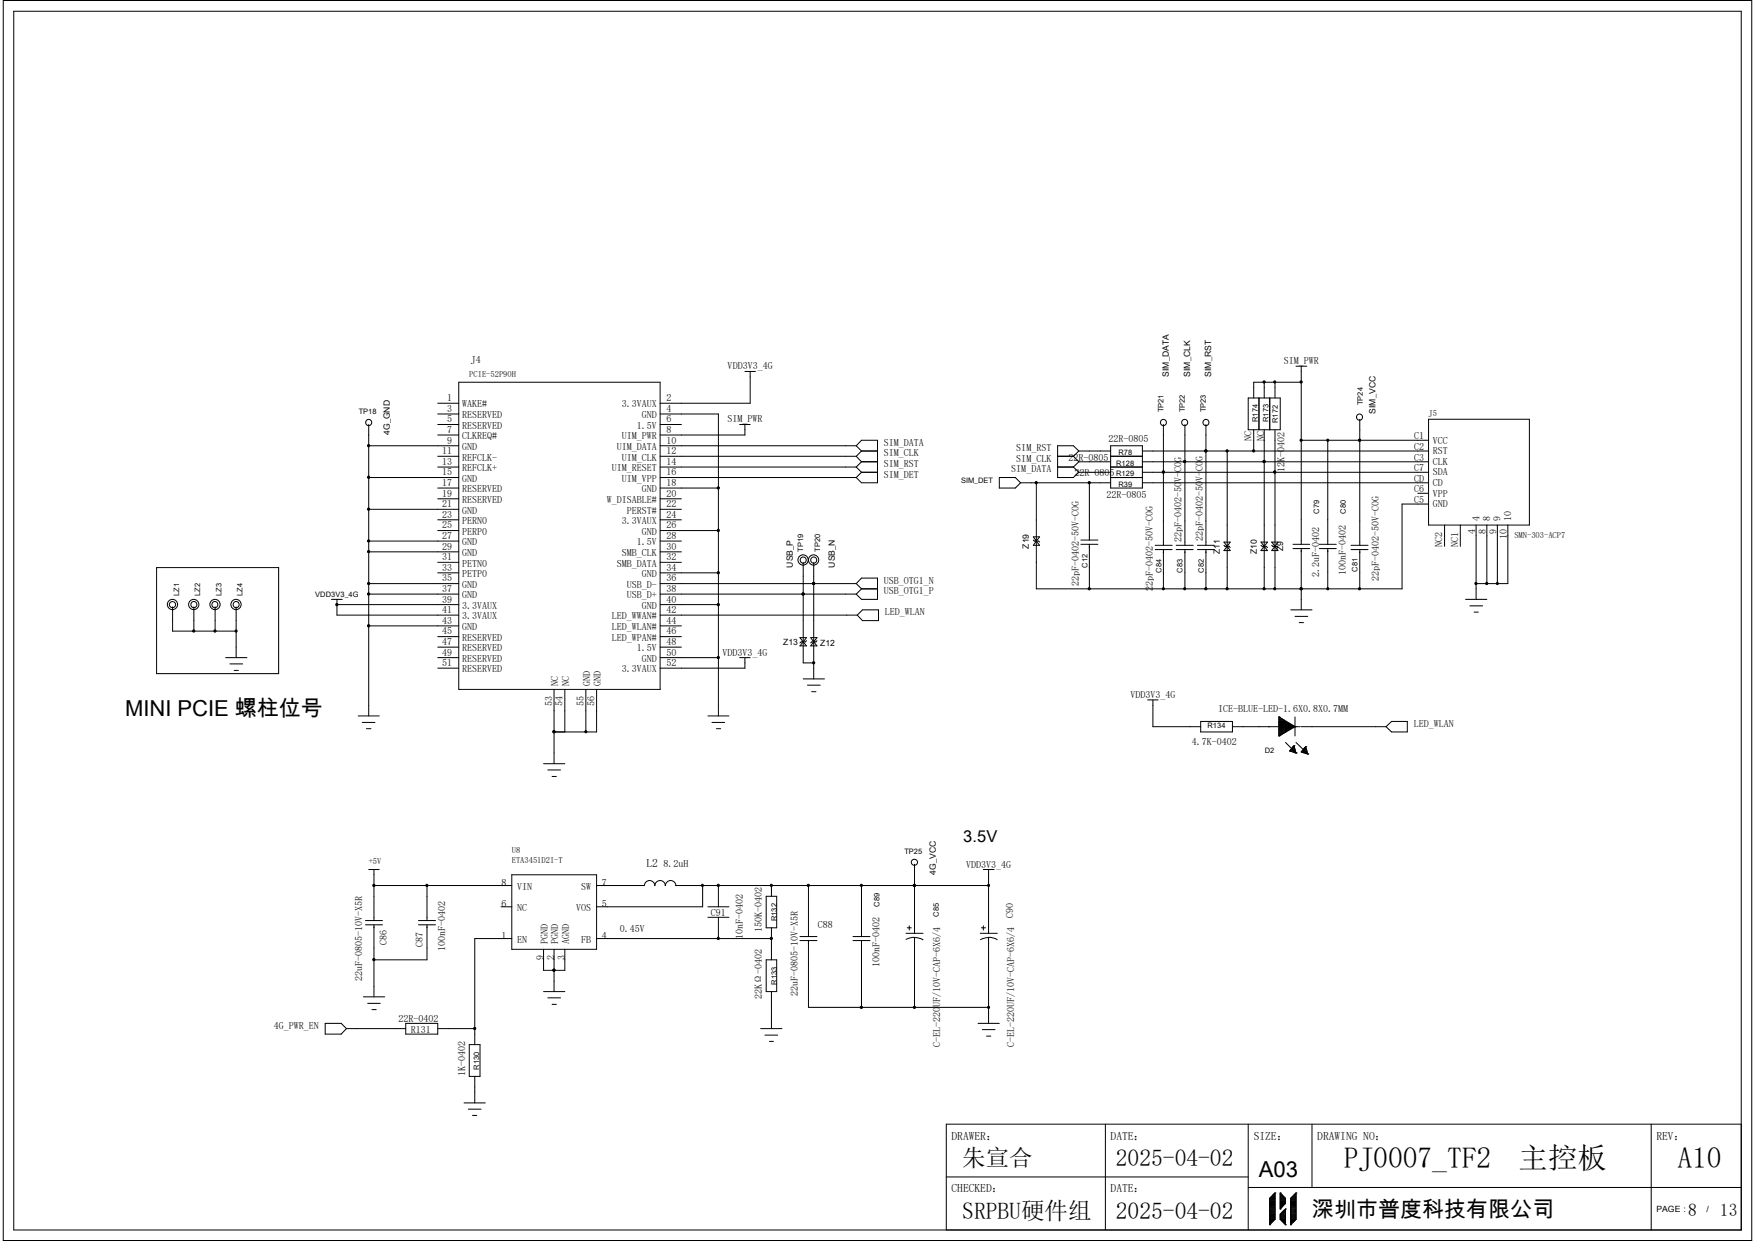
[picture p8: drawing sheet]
<svg xmlns="http://www.w3.org/2000/svg" width="297mm" height="210mm" viewBox="0 0 297 210" stroke-linecap="round" stroke-linejoin="round" font-family="sans-serif">
<g fill="none" stroke="#000" stroke-width=".17">
<path d="M.6 .1h295.9v209.8h-295.9zM2.3 1.9h292.4v206.3h-292.4zM62.4 75.4h15.2M62.4 71.8v49.4M74.1 68.2h3.5M74.1 70.1h3.5M74.1 71.8h3.5M74.1 73.6h3.5M74.1 77.2h3.5M74.1 79h3.5M77.6 64.7h34.1v52h-34.1zM111.7 70.1h9.9v51.1"/>
<path d="M111.7 71.8h3.6M111.7 75.4h33.2M111.7 77.2h33.2M111.7 79h33.2M125.2 71.8h1.8M126.1 71.8v1.8h-14.4M126.1 62.9h1.7M127 62.9v5.3h-15.3M144.9 75.4l.9-.9h2.7v7.2h-2.7l-.9-.9M144.9 75.4l.9 .9M144.9 77.2l.9 .9M144.9 79l.9 .9"/>
<path d="M145.8 76.3h2.7M145.8 78.1h2.7M145.8 79.9h2.7M145.8 76.3l-.9 .9M145.8 78.1l-.9 .9M145.8 79.9l-.9 .9M179 77.2h2.7M179 79h2.7M181.7 77.2l.9 .9M181.7 79l.9 .9M182.6 76.3l-.9-.9h-2.7v5.4h2.7l.9-.9M182.6 76.3h5.4"/>
<path d="M182.6 78.1h5.4M182.6 79.9h5.4M182.6 76.3l-.9 .9M182.6 78.1l-.9 .9M188 75.4h5.3v7.2h-5.3zM188 77.2h5.3M188 79h5.3M193.3 76.3h48.5M193.3 78.1h48.5M193.3 79.9h48.5M196.9 79.9h.1M196.9 71.8v20.5"/>
<path d="M200.5 78.1h.1M200.5 71.8v20.5M204.1 76.3h.1M204.1 71.8v20.5M207.7 76.3v23.4M211.2 67.4h5.5v5.3h-5.5zM212.2 72.7v3.6M213.1 67.4v5.3M214 78.1h.1M214 64.7v2.7M214 72.7v27M214.9 67.4v5.3"/>
<path d="M215.8 79.9h.1M215.8 64.7v2.7M215.8 72.7v27M219.3 62h1.8M220.2 64.7h-8v2.7M220.2 62v30.1M220.2 74.5h21.6M224.7 74.5v17.6M230.1 74.5h.1M230.1 71v21.3M241.8 71h17v17.9h-17zM26.5 96.1h20.7v17.9h-20.7z"/>
<path d="M62.4 80.8h15.2M62.4 86.2h15.2M62.4 91.6h15.2M62.4 93.4h15.2M62.4 98.8h15.2M74.1 82.6h3.5M74.1 84.4h3.5M74.1 88h3.5M74.1 89.8h3.5M74.1 95.2h3.5M74.1 96.9h3.5M111.7 80.8h33.2"/>
<path d="M111.7 82.6h9.9M111.7 84.4h3.6M111.7 86.2h3.6M111.7 88h3.6M111.7 89.8h9.9M111.7 91.6h3.6M111.7 93.4h3.6M111.7 95.2h3.6M111.7 96.9h9.9M111.7 98.8h33.2M135.9 95.2v17h1.8M137.7 98.8h.1"/>
<path d="M137.7 95.2v19.7M144.9 98.8l.9 .9M144.9 98.8l.9-1h2.7v3.6h-2.7l-.9-.9M145.8 99.7h2.7M145.8 99.7l-.9 .8M169.1 80.8h2.7l.9 .9-.9 .9h-2.7zM172.7 81.7h15.3M174.9 91.4l.1 .2h.8l.1 .1M174.9 90.8h1l-.5 .8zM175.4 91.6l.5 .7h-1zM175.4 81.7v18h61.9v-14.4h4.5M182.9 92.1h2.9"/>
<path d="M182.9 91.4h2.9M184.4 81.7v9.7M184.4 92.1v7.6M188 80.8h5.3M193.3 81.7h48.5M195.5 92.3h2.9M195.5 93h2.9M196.9 93v6.7M199.1 92.3h2.8M199.1 93h2.8M200.5 93v6.7M202.6 92.3h2.9"/>
<path d="M202.6 93h2.9M204.1 93v6.7M207.1 91.7h1.1l-.5 .8zM207.1 92.3l.2 .2h.7l.2 .2M207.7 92.5l.5 .7h-1.1zM213.4 91.7h1.1l-1.1 1.5h1.1zM213.4 92.3l.2 .2h.7l.2 .2M215.2 91.7h1.1l-.5 .8zM215.2 92.3l.2 .2h.7l.2 .2M215.8 92.5l.5 .7h-1.1zM218.8 92.1h2.9M218.8 92.8h2.9"/>
<path d="M220.2 99.7h.1M220.2 92.8v10.4M223.3 92.1h2.8M223.3 92.8h2.8M224.7 92.8v6.9M228.6 92.3h2.9M228.6 93h2.9M230.1 93v6.7M239.9 83.5h1.9M244.5 88.9v3.6M247.1 88.9v3.6M249.8 88.9v12.5"/>
<path d="M251.6 88.9v9.9M253.4 88.9v9.9M255.2 88.9v9.9h-5.4M29.2 102.7v4.1h10.8M32.8 102.7v4.1M36.4 102.7v4.1M38.2 111.3h3.6M38.9 112.4h2.2M39.6 113.5h.7M40 102.7v8.6M56.1 101.4h1.8M57 102.3h.1"/>
<path d="M57 102.3h20.6M57 101.4v2.7h20.6M62.4 100.5h15.2M62.4 105.9h15.2M74.1 107.7h3.5M74.1 109.5h3.5M74.1 111.3h3.5M74.1 113.1h3.5M93.8 116.7v12.5M95.6 116.7v7.2M99.1 116.7v7.2M101 116.7v7.2h-7.2"/>
<path d="M111.7 100.5h33.2M111.7 102.3h9.9M111.7 104.1h33.4M111.7 105.9h3.6M111.7 107.7h3.6M111.7 109.5h3.6M111.7 111.3h9.9M125.2 111.3h1.8M126.1 111.3v1.8h-14.4M135.4 107.9h1.1l-.6 .7zM135.9 100.5h.1M135.9 108.6l.6 .7h-1.1z"/>
<path d="M135.9 114.9h3.6M136.5 108.4l-.2 .2h-.7l-.2 .2M136.7 116h2.1M137.2 107.9h1.1l-.6 .7zM137.4 117.1h.7M137.7 112.2h.1M137.7 108.6l.6 .7h-1.1zM138.3 108.4l-.2 .2h-.7l-.2 .2M146 103.2h2.7v1.8h-2.7l-.9-.9zM194.2 118.4h1.8M195.1 118.4v4.6h8.1M218.4 103.2h3.6"/>
<path d="M219.2 104.3h2.1M219.9 105.4h.7M248 101.4h3.6M248.8 102.5h2.1M249.5 103.6h.7M60.6 121.2h3.6M61.3 122.3h2.2M62 123.3h.8M92 129.2h3.6M92.7 130.3h2.2M93.4 131.4h.7M93.8 123.9h.1"/>
<path d="M119.8 121.2h3.6M120.5 122.3h2.1M121.2 123.3h.8M203.2 122.1h5.4v1.8h-5.4zM208.6 123h11.4M216.5 121.3h.1M216.5 124.5h.1M216.5 121.9h.8v2.1h-.8M216.5 122.1h1.2M216.5 123.9h1.2M216.5 121.3v3.2M216.5 121.3l2.7 1.7"/>
<path d="M216.5 122.8h2.3M216.5 122.6h2.1M216.5 122.4h1.8v1.1h-1.8M216.5 122.3h1.4M216.5 121.7h.5M216.5 121.5h.2M216.5 124.4h.3M216.5 124.2h.6M216.5 123.7h1.5M216.5 123.3h2.1M216.5 123.1h2.4M216.7 121.5v3"/>
<path d="M216.8 121.6v2.8M217 121.7v2.5M217.2 121.8v2.3M217.6 122v1.9M217.6 125.6l1.7 1.8M217.7 122.1v1.7M217.9 122.2v1.5M218.1 122.3v1.3M218.3 127.1h.1M218.3 127.1l1 .3M218.3 127.1h.9M218.4 126.9h.8"/>
<path d="M218.4 122.5v.9M218.4 126.8v.4M218.6 126.7h.5M218.6 122.6v.7M218.6 126.6v.6M218.7 126.5h.4M218.8 122.7v.4M218.8 126.4v.9h.4M218.8 126.4l-.5 .7M218.8 126.4h.2M219 126.2h.1M219 122.9v.2"/>
<path d="M219 126.2v1.1M219 126.2l-.2 .2M219 126.2l.3 1.2M219.2 123h.1M219.2 121.3v3.2M219.2 126.8v.6M219.2 123l-2.7 1.5M219.3 127.4h.1M219.3 125.6l1.8 1.8M220.2 127.3h.1M220.2 123h14.4M220.2 127.3h1"/>
<path d="M220.2 127.3l1.1 .3M220.4 127.1h.7M220.4 127v.3M220.5 126.9h.6M220.6 126.8v.6M220.6 126.7h.4M220.8 126.5h.2M220.8 126.5l-.6 .8M220.8 126.5v.9h.4M221 126.4h.1M221 126.4l-.2 .1M221 126.4l.3 1.2"/>
<path d="M221 126.4v1.1M221.1 127v.6M221.3 127.6h.1M234.6 123l.9-.9h2.7v1.8h-2.7zM61.8 155.8h2.9M61.8 156.5h2.9M62.4 147.2h1.8M63.3 149.9h23.3M63.3 147.2v8.6M63.3 156.5v12.2M70.8 155.8h2.9M70.8 156.5h2.9"/>
<path d="M72.3 149.9v5.9M72.3 156.5v5.9h-9M84.8 153.5h1.8M86.6 148h14.4v12.7h-14.4zM86.6 158.8h-6.3v18M101 158.8h29.6M101 149.9h8M110.8 149.9a.89 .89 0 0 0-.9-.9 .89 .89 0 0 0-.8 .9M112.6 149.9a.89 .89 0 0 0-.9-.9 .89 .89 0 0 0-.9 .9M118.9 149.9v3.6h-17.9M119.8 153.5h3.6M119.8 155.2h3.6"/>
<path d="M121.6 158.8h.1M121.6 149.9h.1M121.6 149.9v3.6M121.6 155.2v3.6M129.7 151.7h1.7v5.3h-1.7zM130.6 149.9h.1M130.6 158.8h.1M130.6 149.9v1.8M130.6 157v5.4M135.4 158.5h2.9M135.4 159.2h2.9M136.8 149.9v8.6"/>
<path d="M136.8 159.2v11.3h30.5M144.4 158.5h2.8M144.4 159.2h2.8M145.8 149.9v8.6M145.8 159.2v11.3M153.3 157.9h2.9M153.5 157h.7M153.9 156.7v.7M154.8 158.7v-.1l-.8 .1-.7 .3M154.8 149.9h.1M154.8 146.3v11.6M156.2 159l-.7-.3h-.7v11.8"/>
<path d="M165.9 157.9h2.9M166.1 157h.7M166.4 156.7v.7M166.4 147.2h1.8M167.3 158.6l.7 .1 .7 .3M167.3 149.9h-52.9a.89 .89 0 0 0-.9-.9 .89 .89 0 0 0-.9 .9M167.3 158.7h-.7l-.7 .3M167.3 147.2v10.7M167.3 158.7v14.5M55 173.2h2.7l.9 .9-.9 .9h-2.7zM58.6 174.1h10.1M61.5 168.7h3.6"/>
<path d="M62.2 169.8h2.1M62.9 170.9h.8M68.7 173.2h5.4v1.8h-5.4zM74.1 174.1h6.2M79.4 176.8h1.8v5.4h-1.8zM92 160.7v3.5h3.6v-3.5M92 167.8h3.6M92.7 168.9h2.2M93.4 170h.7M93.8 164.2h.1M93.8 160.7v7.1M128.7 174.1h3.6"/>
<path d="M129.5 175.2h2.1M129.7 162.4h1.7v5.4h-1.7zM130.2 176.2h.7M130.6 167.8v6.3M165.5 173.2h3.6M166.2 174.2h2.2M167 175.3h.7M78.5 186.6h3.6M79.2 187.7h2.2M80 188.8h.7M80.3 182.2v4.4M160.1 199.2h51.1"/>
<path d="M187.1 190.2v18M211.2 190.2v18M222 190.2v10.8M279.4 190.2v18M294.7 190.2h-134.6v18M211.2 201h83.5M214.9 207.3h.1M214.9 206.4h.9M214.9 206.2h.9M214.9 206h.9M214.9 205.8h.9M214.9 205.7h.9"/>
<path d="M214.9 205.5h.9M214.9 205.3h.9M214.9 205.1h.9M214.9 204.9h.9M214.9 204.8h.9M214.9 202.8v4.5M214.9 204.6h.9M214.9 204.4h.9M214.9 204.2h.9M214.9 204h.9M214.9 203.8h.9M214.9 203.7h.9"/>
<path d="M214.9 203.5h.9M214.9 203.3h.9M214.9 203.1h.9M214.9 202.9h.9M214.9 202.8h.9M215.8 201.9h.1M215.8 206.4l-.9 .9M215.8 202.6h-.7v4.5h-.2M215.8 202.4h-.6v4.5h-.3M215.8 202.2h-.4v4.5h-.5M215.8 202.1h-.2v4.4h-.7M215.8 201.9v4.5"/>
<path d="M215.8 201.9l-.9 .9M216.7 204.6h.1M216.7 201.9h.1M216.7 206.4l.9 .9M216.7 201.9v2.7M216.7 205.5v.9M216.7 206.4h.9M216.7 206.2h.9M216.7 206h.9M216.7 205.8h.9M216.7 205.7h.9M216.7 205.5h.9"/>
<path d="M216.7 202.1h.1v2.3M216.7 202.2h.3v2M216.7 202.4h.5v1.6M216.7 202.6h.6v1.2M216.7 204.4h.2M216.7 204.2h.3M216.7 204h.5M216.7 203.8h.7M216.7 203.7h.9M216.7 203.5h.9M216.7 203.3h.9M216.7 203.1h.9"/>
<path d="M216.7 202.9h.9M216.7 202.8h.9M216.7 201.9l.9 .9M217.6 207.3h.1M217.6 204.6h.1M217.6 204.6l-.9 .9M217.6 202.8v.9M217.6 204.6v2.7M217.6 204.8h-.3v2.3h.3M217.6 204.9h-.4v2h.4M217.6 205.1h-.6v1.6h.6M217.6 205.3h-.8v1.2h.8"/>
<path d="M217.6 203.7l-.9 .9M218.4 207.3h.1M218.4 206.4h.9M218.4 206.2h.9M218.4 206h.9M218.4 205.8h.9M218.4 205.7h.9M218.4 205.5h.9M218.4 205.3h.9M218.4 205.1h.9M218.4 204.9h.9M218.4 204.8h.9"/>
<path d="M218.4 204.6h.9M218.4 204.4h.9M218.4 204.2h.9M218.4 204h.9M218.4 203.8h.9M218.4 203.7h.9M218.4 203.5h.9M218.4 203.3h.9M218.4 203.1h.9M218.4 202.9h.9M218.4 202.8h.9M218.4 202.8v4.5"/>
<path d="M219.3 201.9h.1M219.3 202.6h-.7v4.5h-.2M219.3 202.4h-.5v4.5h-.4M219.3 202.2h-.3v4.5h-.6M219.3 202.1h-.1v4.4h-.8M219.3 206.4l-.9 .9M219.3 201.9v4.5M219.3 201.9l-.9 .9"/>
<circle cx="62.4" cy="71.5" r=".52"/>
<circle cx="196.9" cy="71.5" r=".52"/>
<circle cx="200.5" cy="71.5" r=".52"/>
<circle cx="204.1" cy="71.5" r=".52"/>
<circle cx="230.1" cy="70.6" r=".52"/>
<circle cx="135.9" cy="94.8" r=".87"/>
<circle cx="135.9" cy="94.8" r=".52"/>
<circle cx="137.7" cy="94.8" r=".87"/>
<circle cx="137.7" cy="94.8" r=".52"/>
<circle cx="29.2" cy="102.3" r=".87"/>
<circle cx="29.2" cy="102.3" r=".52"/>
<circle cx="32.8" cy="102.3" r=".87"/>
<circle cx="32.8" cy="102.3" r=".52"/>
<circle cx="36.4" cy="102.3" r=".52"/>
<circle cx="36.4" cy="102.3" r=".87"/>
<circle cx="39.9" cy="102.3" r=".87"/>
<circle cx="40" cy="102.3" r=".52"/>
<circle cx="154.8" cy="145.9" r=".52"/>
</g>
<g fill="#000" stroke="#000" stroke-width=".17">
<circle cx="62.4" cy="75.4" r=".19"/>
<circle cx="196.9" cy="79.9" r=".18"/>
<circle cx="200.5" cy="78.1" r=".18"/>
<circle cx="204.1" cy="76.3" r=".19"/>
<circle cx="207.7" cy="76.3" r=".19"/>
<circle cx="212.2" cy="76.3" r=".19"/>
<circle cx="213.9" cy="78.1" r=".19"/>
<circle cx="213.9" cy="64.6" r=".19"/>
<circle cx="215.7" cy="79.9" r=".18"/>
<circle cx="215.7" cy="64.6" r=".18"/>
<circle cx="220.2" cy="74.5" r=".19"/>
<circle cx="220.2" cy="64.6" r=".19"/>
<circle cx="224.7" cy="74.5" r=".18"/>
<circle cx="230.1" cy="74.5" r=".18"/>
<circle cx="62.4" cy="80.8" r=".19"/>
<circle cx="62.4" cy="91.5" r=".19"/>
<circle cx="62.4" cy="86.2" r=".19"/>
<circle cx="62.4" cy="98.7" r=".19"/>
<circle cx="62.4" cy="93.3" r=".19"/>
<circle cx="121.6" cy="96.9" r=".19"/>
<circle cx="121.6" cy="82.6" r=".19"/>
<circle cx="121.6" cy="89.8" r=".19"/>
<circle cx="137.7" cy="98.7" r=".19"/>
<circle cx="175.4" cy="81.7" r=".19"/>
<circle cx="184.3" cy="99.6" r=".19"/>
<circle cx="184.3" cy="81.7" r=".19"/>
<circle cx="196.9" cy="99.6" r=".18"/>
<circle cx="200.5" cy="99.6" r=".18"/>
<circle cx="204.1" cy="99.6" r=".19"/>
<circle cx="207.7" cy="99.6" r=".19"/>
<circle cx="213.9" cy="99.6" r=".19"/>
<circle cx="215.7" cy="99.6" r=".18"/>
<circle cx="220.2" cy="99.6" r=".19"/>
<circle cx="224.7" cy="99.6" r=".18"/>
<circle cx="230.1" cy="99.6" r=".18"/>
<circle cx="249.8" cy="98.7" r=".19"/>
<circle cx="251.6" cy="98.7" r=".19"/>
<circle cx="253.4" cy="98.7" r=".18"/>
<circle cx="32.8" cy="106.8" r=".19"/>
<circle cx="36.4" cy="106.8" r=".19"/>
<circle cx="40" cy="106.8" r=".18"/>
<circle cx="57" cy="102.3" r=".19"/>
<circle cx="62.4" cy="100.5" r=".19"/>
<circle cx="62.4" cy="105.9" r=".19"/>
<circle cx="121.6" cy="102.3" r=".19"/>
<circle cx="121.6" cy="111.3" r=".19"/>
<circle cx="135.9" cy="100.5" r=".19"/>
<circle cx="137.7" cy="112.2" r=".19"/>
<circle cx="93.7" cy="123.8" r=".19"/>
<circle cx="99.1" cy="123.8" r=".18"/>
<circle cx="63.3" cy="149.8" r=".19"/>
<circle cx="72.2" cy="149.8" r=".19"/>
<circle cx="118.9" cy="149.8" r=".18"/>
<circle cx="121.6" cy="158.8" r=".19"/>
<circle cx="121.6" cy="149.8" r=".19"/>
<circle cx="130.5" cy="158.8" r=".19"/>
<circle cx="130.5" cy="149.8" r=".19"/>
<circle cx="136.8" cy="149.8" r=".19"/>
<circle cx="145.8" cy="149.8" r=".19"/>
<circle cx="154.7" cy="149.8" r=".19"/>
<circle cx="167.3" cy="149.8" r=".18"/>
<circle cx="63.3" cy="162.4" r=".19"/>
<circle cx="80.3" cy="174.1" r=".19"/>
<circle cx="93.7" cy="164.2" r=".19"/>
<circle cx="145.8" cy="170.5" r=".19"/>
<circle cx="154.7" cy="170.5" r=".19"/>
<circle cx="167.3" cy="170.5" r=".18"/>
</g>
<g font-size="5">
<text x="227.4" y="197.7">PJ0007_TF2</text>
<text x="257" y="197.7">主控板</text>
<text x="283.9" y="197.7">A10</text>
</g>
<g font-size="4">
<text x="162.9" y="197.3">朱宣合</text>
<text x="188.8" y="197.3">2025-04-02</text>
<text x="162.9" y="206.3">SRPBU硬件组</text>
<text x="188.8" y="206.3">2025-04-02</text>
</g>
<g font-size="3.7">
<text x="21.2" y="121.2">MINI PCIE 螺柱位号</text>
<text x="213.1" y="199.2">A03</text>
<text x="222" y="206">深圳市普度科技有限公司</text>
</g>
<g font-size="3">
<text x="285.7" y="205.9">8</text>
<text x="291.1" y="205.9">13</text>
</g>
<text font-size="2.8" x="163" y="142.5">3.5V</text>
<g font-size="1.9">
<text x="109.4" y="146.6">L2</text>
<text x="161" y="192.9">DRAWER：</text>
<text x="188" y="192.9">DATE：</text>
<text x="212.2" y="192.9">SIZE：</text>
<text x="222.9" y="192.9">DRAWING NO：</text>
<text x="280.3" y="192.9">REV：</text>
<text x="161" y="201.8">CHECKED：</text>
<text x="188" y="201.8">DATE：</text>
</g>
<g font-size="1.7">
<text x="79.7" y="61.4">J4</text>
<text x="123.1" y="62.5">VDD3V3_4G</text>
<text x="217.3" y="61.6">SIM_PWR</text>
<text x="75.7" y="67.9">1</text>
<text x="75.7" y="69.7">3</text>
<text x="75.7" y="71.5">5</text>
<text x="78.2" y="69">WAKE#</text>
<text x="78.2" y="70.8">RESERVED</text>
<text x="105.2" y="69">3.3VAUX</text>
<text x="108.6" y="70.8">GND</text>
<text x="112.8" y="67.9">2</text>
<text x="112.8" y="69.7">4</text>
<text x="112.8" y="71.5">6</text>
<text x="123.1" y="71.5">SIM_PWR</text>
<text x="74.8" y="76.9">11</text>
<text x="75.7" y="73.3">7</text>
<text x="75.7" y="75.1">9</text>
<text x="78.2" y="72.6">RESERVED</text>
<text x="78.2" y="74.3">CLKREQ#</text>
<text x="78.2" y="76.2">GND</text>
<text x="78.2" y="77.9">REFCLK-</text>
<text x="104.4" y="76.2">UIM_DATA</text>
<text x="105.2" y="74.3">UIM_PWR</text>
<text x="105.2" y="77.9">UIM_CLK</text>
<text x="107.8" y="72.6">1.5V</text>
<text x="112.8" y="73.3">8</text>
<text x="112.8" y="75.1">10</text>
<text x="112.8" y="76.9">12</text>
<text x="149.6" y="75.4">SIM_DATA</text>
<text x="149.6" y="77.2">SIM_CLK</text>
<text x="172" y="76.3">SIM_RST</text>
<text x="180.8" y="77.9">22R-0805</text>
<text x="187.6" y="74.7">22R-0805</text>
<text x="211.8" y="74.7" transform="rotate(-90 211.8 74.7)">NC</text>
<text x="214" y="74.7" transform="rotate(-90 214 74.7)">NC</text>
<text x="239.4" y="74.3">C1</text>
<text x="239.4" y="76.2">C2</text>
<text x="239.4" y="77.9">C3</text>
<text x="242.5" y="75.1">VCC</text>
<text x="242.5" y="76.9">RST</text>
<text x="74.8" y="78.7">13</text>
<text x="74.8" y="80.4">15</text>
<text x="74.8" y="82.3">17</text>
<text x="78.2" y="79.8">REFCLK+</text>
<text x="78.2" y="81.5">GND</text>
<text x="78.2" y="83.3">RESERVED</text>
<text x="103.5" y="79.8">UIM_RESET</text>
<text x="105.2" y="81.5">UIM_VPP</text>
<text x="108.6" y="83.3">GND</text>
<text x="112.8" y="78.7">14</text>
<text x="112.8" y="80.4">16</text>
<text x="112.8" y="82.3">18</text>
<text x="149.6" y="79">SIM_RST</text>
<text x="149.6" y="80.8">SIM_DET</text>
<text x="171.2" y="79.9">SIM_DATA</text>
<text x="172" y="78.1">SIM_CLK</text>
<text x="181.9" y="80.5">22R-0805</text>
<text x="217.4" y="79.9" transform="rotate(-90 217.4 79.9)">12K-0402</text>
<text x="239.4" y="83.3">C6</text>
<text x="239.4" y="79.7">C7</text>
<text x="239.4" y="81.5">CD</text>
<text x="242.5" y="78.7">CLK</text>
<text x="242.5" y="80.4">SDA</text>
<text x="242.5" y="82.3">CD</text>
<text x="74.8" y="84">19</text>
<text x="74.8" y="85.8">21</text>
<text x="74.8" y="87.6">23</text>
<text x="74.8" y="89.4">25</text>
<text x="78.2" y="85.1">RESERVED</text>
<text x="78.2" y="86.9">GND</text>
<text x="78.2" y="88.7">PERN0</text>
<text x="102.7" y="85.1">W_DISABLE#</text>
<text x="105.2" y="88.7">3.3VAUX</text>
<text x="106.1" y="86.9">PERST#</text>
<text x="112.8" y="84">20</text>
<text x="112.8" y="85.8">22</text>
<text x="112.8" y="87.6">24</text>
<text x="112.8" y="89.4">26</text>
<text x="187.2" y="84.2">22R-0805</text>
<text x="239.4" y="85.1">C5</text>
<text x="242.5" y="85.9">GND</text>
<text x="242.5" y="84">VPP</text>
<text x="250.4" y="88.2" transform="rotate(-90 250.4 88.2)">4</text>
<text x="252.2" y="88.2" transform="rotate(-90 252.2 88.2)">8</text>
<text x="254" y="88.2" transform="rotate(-90 254 88.2)">9</text>
<text x="255.7" y="88.2" transform="rotate(-90 255.7 88.2)">10</text>
<text x="74.8" y="91.2">27</text>
<text x="74.8" y="93">29</text>
<text x="74.8" y="94.8">31</text>
<text x="78.2" y="90.5">PERP0</text>
<text x="78.2" y="92.3">GND</text>
<text x="78.2" y="94.1">GND</text>
<text x="78.2" y="95.9">PETN0</text>
<text x="104.4" y="95.9">SMB_DATA</text>
<text x="105.2" y="94.1">SMB_CLK</text>
<text x="107.8" y="92.3">1.5V</text>
<text x="108.6" y="90.5">GND</text>
<text x="112.8" y="91.2">28</text>
<text x="112.8" y="93">30</text>
<text x="112.8" y="94.8">32</text>
<text x="199.9" y="91.7" transform="rotate(-90 199.9 91.7)">22pF-0402-50V-C0G</text>
<text x="203.6" y="91.6" transform="rotate(-90 203.6 91.6)">22pF-0402-50V-C0G</text>
<text x="244.1" y="92.5" transform="rotate(-90 244.1 92.5)">NC2</text>
<text x="246.8" y="92.5" transform="rotate(-90 246.8 92.5)">NC1</text>
<text x="249.6" y="90.4" transform="rotate(-90 249.6 90.4)">4</text>
<text x="251.5" y="90.4" transform="rotate(-90 251.5 90.4)">8</text>
<text x="253.2" y="90.4" transform="rotate(-90 253.2 90.4)">9</text>
<text x="255" y="91.3" transform="rotate(-90 255 91.3)">10</text>
<text x="74.8" y="96.6">33</text>
<text x="74.8" y="98.4">35</text>
<text x="74.8" y="100.2">37</text>
<text x="74.8" y="102">39</text>
<text x="78.2" y="97.7">PETP0</text>
<text x="78.2" y="99.5">GND</text>
<text x="78.2" y="101.3">GND</text>
<text x="106.1" y="99.5">USB_D-</text>
<text x="106.1" y="101.3">USB_D+</text>
<text x="108.6" y="97.7">GND</text>
<text x="112.8" y="96.6">34</text>
<text x="112.8" y="98.4">36</text>
<text x="112.8" y="100.2">38</text>
<text x="112.8" y="102">40</text>
<text x="149.6" y="98.8">USB_OTG1_N</text>
<text x="149.6" y="100.5">USB_OTG1_P</text>
<text x="182.6" y="99.1" transform="rotate(-90 182.6 99.1)">22pF-0402-50V-C0G</text>
<text x="195.1" y="100" transform="rotate(-90 195.1 100)">22pF-0402-50V-C0G</text>
<text x="223.3" y="97.7" transform="rotate(-90 223.3 97.7)">2.2uF-0402</text>
<text x="227.8" y="97.3" transform="rotate(-90 227.8 97.3)">100nF-0402</text>
<text x="233.3" y="98.4" transform="rotate(-90 233.3 98.4)">22pF-0402-50V-C0G</text>
<text x="74.8" y="103.8">41</text>
<text x="74.8" y="105.6">43</text>
<text x="74.8" y="107.4">45</text>
<text x="78.2" y="103">3.3VAUX</text>
<text x="78.2" y="104.8">3.3VAUX</text>
<text x="78.2" y="106.6">GND</text>
<text x="103.5" y="104.8">LED_WWAN#</text>
<text x="103.5" y="106.6">LED_WLAN#</text>
<text x="108.6" y="103">GND</text>
<text x="112.8" y="103.8">42</text>
<text x="112.8" y="105.6">44</text>
<text x="112.8" y="107.4">46</text>
<text x="149.7" y="104.1">LED_WLAN</text>
<text x="74.8" y="109.1">47</text>
<text x="74.8" y="111">49</text>
<text x="74.8" y="112.7">51</text>
<text x="78.2" y="108.5">RESERVED</text>
<text x="78.2" y="110.2">RESERVED</text>
<text x="78.2" y="112">RESERVED</text>
<text x="78.2" y="113.8">RESERVED</text>
<text x="103.5" y="108.5">LED_WPAN#</text>
<text x="105.2" y="113.8">3.3VAUX</text>
<text x="107.8" y="110.2">1.5V</text>
<text x="108.6" y="112">GND</text>
<text x="112.8" y="109.1">48</text>
<text x="112.8" y="111">50</text>
<text x="112.8" y="112.7">52</text>
<text x="122.3" y="111">VDD3V3_4G</text>
<text x="93.4" y="119.5" transform="rotate(-90 93.4 119.5)">53</text>
<text x="94.5" y="116.2" transform="rotate(-90 94.5 116.2)">NC</text>
<text x="95.2" y="119.5" transform="rotate(-90 95.2 119.5)">54</text>
<text x="96.3" y="116.2" transform="rotate(-90 96.3 116.2)">NC</text>
<text x="98.8" y="119.5" transform="rotate(-90 98.8 119.5)">55</text>
<text x="99.9" y="116.2" transform="rotate(-90 99.9 116.2)">GND</text>
<text x="100.6" y="119.5" transform="rotate(-90 100.6 119.5)">56</text>
<text x="101.7" y="116.2" transform="rotate(-90 101.7 116.2)">GND</text>
<text x="191.3" y="118.1">VDD3V3_4G</text>
<text x="206.2" y="120.4">ICE-BLUE-LED-1.6X0.8X0.7MM</text>
<text x="239.3" y="123">LED_WLAN</text>
<text x="201.7" y="126">4.7K-0402</text>
<text x="84.9" y="149.9">8</text>
<text x="101.9" y="149.9">7</text>
<text x="112.3" y="146.6">8.2uH</text>
<text x="163.5" y="146.8">VDD3V3_4G</text>
<text x="84.9" y="153.5">6</text>
<text x="87.5" y="154.2">NC</text>
<text x="87.5" y="150.6">VIN</text>
<text x="97.5" y="154.2">VOS</text>
<text x="98.3" y="150.6">SW</text>
<text x="101.9" y="153.5">5</text>
<text x="120.3" y="155.1">C91</text>
<text x="171.5" y="155.3" transform="rotate(-90 171.5 155.3)">C90</text>
<text x="65.4" y="159.9" transform="rotate(-90 65.4 159.9)">C86</text>
<text x="71.5" y="160.3" transform="rotate(-90 71.5 160.3)">C87</text>
<text x="75.3" y="161" transform="rotate(-90 75.3 161)">100nF-0402</text>
<text x="84.9" y="158.8">1</text>
<text x="87.5" y="159.6">EN</text>
<text x="92.7" y="159.7" transform="rotate(-90 92.7 159.7)">PGND</text>
<text x="94.5" y="159.7" transform="rotate(-90 94.5 159.7)">PGND</text>
<text x="96.3" y="159.7" transform="rotate(-90 96.3 159.7)">AGND</text>
<text x="98.3" y="159.6">FB</text>
<text x="101.9" y="158.8">4</text>
<text x="104.9" y="157.8">0.45V</text>
<text x="125.7" y="158.8" transform="rotate(-90 125.7 158.8)">10nF-0402</text>
<text x="128.9" y="157.8" transform="rotate(-90 128.9 157.8)">150K-0402</text>
<text x="138.4" y="157.1">C88</text>
<text x="61.3" y="166" transform="rotate(-90 61.3 166)">22uF-0805-10V-X5R</text>
<text x="92" y="162.4" transform="rotate(-90 92 162.4)">9</text>
<text x="93.8" y="162.4" transform="rotate(-90 93.8 162.4)">2</text>
<text x="95.6" y="162.4" transform="rotate(-90 95.6 162.4)">3</text>
<text x="148.8" y="163.7" transform="rotate(-90 148.8 163.7)">100nF-0402</text>
<text x="67.4" y="173">22R-0402</text>
<text x="128.9" y="169" transform="rotate(-90 128.9 169)">22KΩ-0402</text>
<text x="135" y="168.5" transform="rotate(-90 135 168.5)">22uF-0805-10V-X5R</text>
<text x="46.4" y="174.1">4G_PWR_EN</text>
<text x="69.5" y="174.8">R131</text>
<text x="159.1" y="177.2" transform="rotate(-90 159.1 177.2)">C-EL-220UF/10V-CAP-6X6/4</text>
<text x="171.6" y="177.2" transform="rotate(-90 171.6 177.2)">C-EL-220UF/10V-CAP-6X6/4</text>
<text x="78.7" y="182.1" transform="rotate(-90 78.7 182.1)">1K-0402</text>
</g>
<g font-size="1.5">
<text x="197.8" y="63.8" transform="rotate(-90 197.8 63.8)">SIM_DATA</text>
<text x="201.4" y="63.8" transform="rotate(-90 201.4 63.8)">SIM_CLK</text>
<text x="205" y="63.8" transform="rotate(-90 205 63.8)">SIM_RST</text>
<text x="232.8" y="70.1" transform="rotate(-90 232.8 70.1)">SIM_VCC</text>
<text x="66" y="73.6" transform="rotate(-90 66 73.6)">4G_GND</text>
<text x="174.1" y="92.8" transform="rotate(-90 174.1 92.8)">Z19</text>
<text x="206.4" y="93.7" transform="rotate(-90 206.4 93.7)">Z11</text>
<text x="212.7" y="93.7" transform="rotate(-90 212.7 93.7)">Z10</text>
<text x="217.2" y="93.3" transform="rotate(-90 217.2 93.3)">Z9</text>
<text x="134.2" y="96.1" transform="rotate(-90 134.2 96.1)">USB_P</text>
<text x="141.3" y="96.1" transform="rotate(-90 141.3 96.1)">USB_N</text>
<text x="132.5" y="109.1">Z13</text>
<text x="138.8" y="109.3">Z12</text>
<text x="158.4" y="148" transform="rotate(-90 158.4 148)">4G_VCC</text>
<text x="280.3" y="205.1">PAGE：</text>
<text x="288.8" y="205.1">/</text>
</g>
<g font-size="1.4">
<text x="79.4" y="63.8">PCIE-52P90H</text>
<text x="241.8" y="70.4">J5</text>
<text x="256.3" y="91">SMN-303-ACP7</text>
<text x="62.4" y="146.3">+5V</text>
<text x="86.6" y="144.3">U8</text>
<text x="86.6" y="146.1">ETA3451D2I-T</text>
</g>
<g font-size="1.3">
<text x="60.7" y="70.1">TP18</text>
<text x="196.9" y="69.8" transform="rotate(-90 196.9 69.8)">TP21</text>
<text x="200.5" y="69.8" transform="rotate(-90 200.5 69.8)">TP22</text>
<text x="204.1" y="69.8" transform="rotate(-90 204.1 69.8)">TP23</text>
<text x="212.9" y="71.5" transform="rotate(-90 212.9 71.5)">R174</text>
<text x="214.7" y="71.5" transform="rotate(-90 214.7 71.5)">R173</text>
<text x="216.3" y="71.6" transform="rotate(-90 216.3 71.6)">R172</text>
<text x="230.6" y="68.5" transform="rotate(-90 230.6 68.5)">TP24</text>
<text x="189.3" y="77">R78</text>
<text x="162.6" y="81.7">SIM_DET</text>
<text x="188.9" y="78.8">R128</text>
<text x="188.9" y="80.6">R129</text>
<text x="189.3" y="82.4">R39</text>
<text x="223.3" y="86.9" transform="rotate(-90 223.3 86.9)">C79</text>
<text x="227.7" y="86.9" transform="rotate(-90 227.7 86.9)">C80</text>
<text x="135.9" y="93.4" transform="rotate(-90 135.9 93.4)">TP19</text>
<text x="138.8" y="93.4" transform="rotate(-90 138.8 93.4)">TP20</text>
<text x="30.3" y="100.9" transform="rotate(-90 30.3 100.9)">LZ1</text>
<text x="33.9" y="100.9" transform="rotate(-90 33.9 100.9)">LZ2</text>
<text x="37.5" y="100.9" transform="rotate(-90 37.5 100.9)">LZ3</text>
<text x="41.1" y="100.9" transform="rotate(-90 41.1 100.9)">LZ4</text>
<text x="53.3" y="101">VDD3V3_4G</text>
<text x="184" y="96.1" transform="rotate(-90 184 96.1)">C12</text>
<text x="196.6" y="96.9" transform="rotate(-90 196.6 96.9)">C84</text>
<text x="200.1" y="96.9" transform="rotate(-90 200.1 96.9)">C83</text>
<text x="203.7" y="96.9" transform="rotate(-90 203.7 96.9)">C82</text>
<text x="229.7" y="96.8" transform="rotate(-90 229.7 96.8)">C81</text>
<text x="204.3" y="123.2">R134</text>
<text x="214" y="127.5">D2</text>
<text x="153.1" y="144.5">TP25</text>
<text x="131.4" y="155.9" transform="rotate(-90 131.4 155.9)">R132</text>
<text x="148.8" y="153.5" transform="rotate(-90 148.8 153.5)">C89</text>
<text x="158.9" y="155.1" transform="rotate(-90 158.9 155.1)">C85</text>
<text x="131.4" y="166.7" transform="rotate(-90 131.4 166.7)">R133</text>
<text x="81.1" y="181" transform="rotate(-90 81.1 181)">R130</text>
</g>
</svg>
